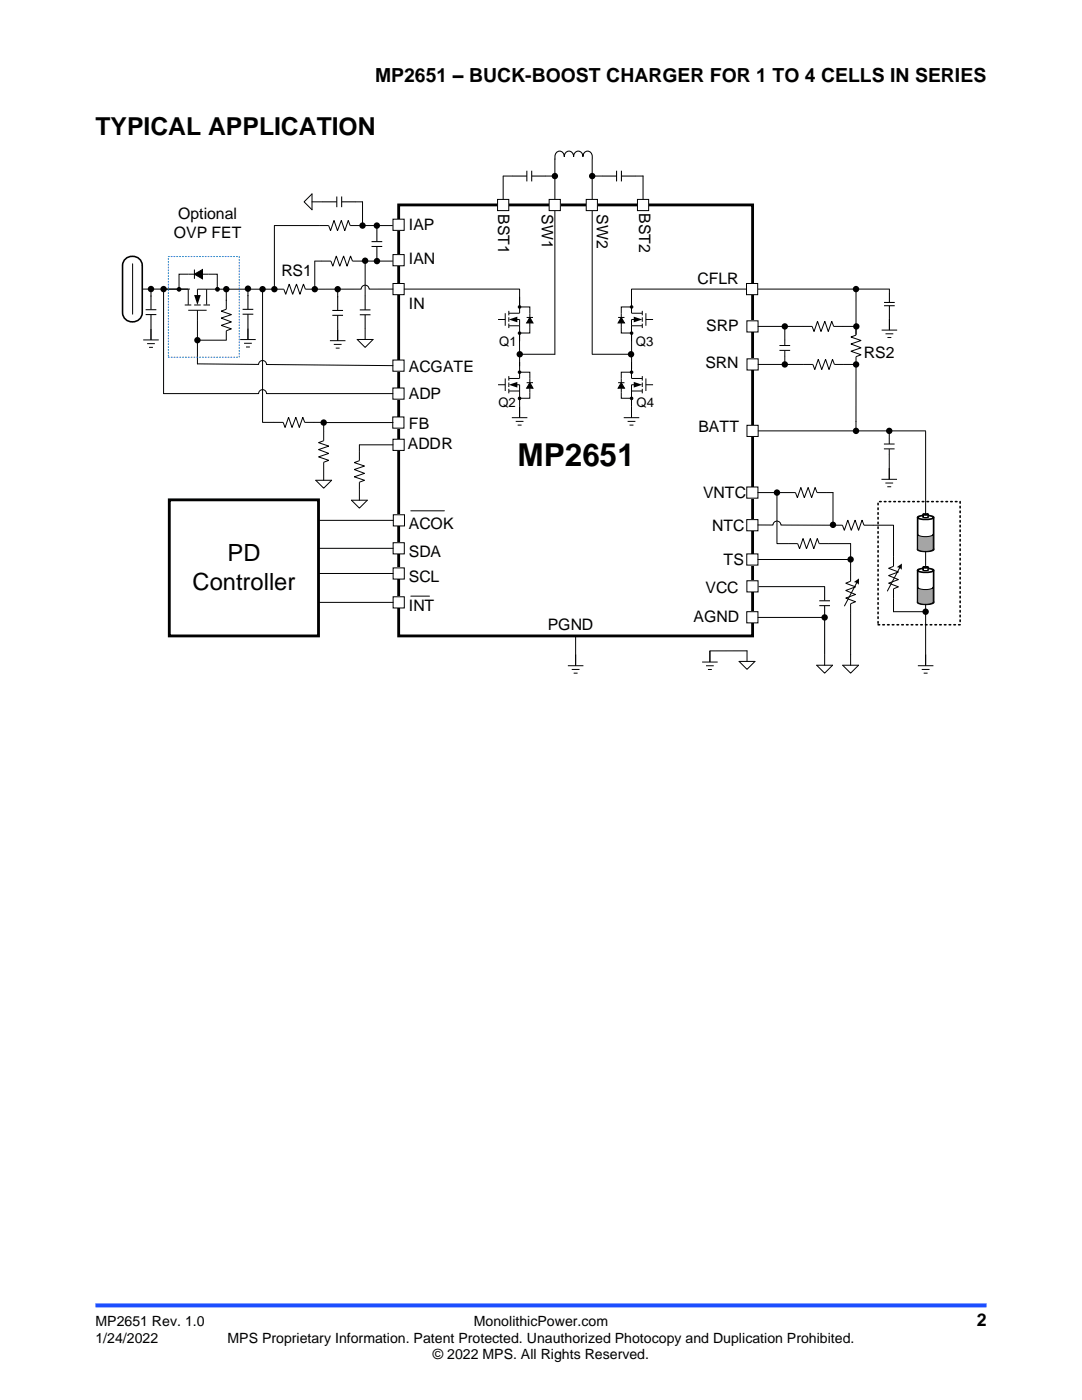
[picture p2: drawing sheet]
<svg xmlns="http://www.w3.org/2000/svg" width="216mm" height="279mm" viewBox="0 0 216 279" stroke-linecap="round" stroke-linejoin="round" font-family="sans-serif">
<path d="M19 260.5h177.8" fill="none" stroke="#1c4eff" stroke-width=".79" stroke-linecap="butt"/>
<path d="M79.5 41.2l.3-.3v86l-.3-.3h70.7l-.3 .3v-86l.3 .3zM79.3 40.6h71.2v86.6h-71.2z" fill="#000"/>
<g fill="none" stroke="#000" stroke-width=".2">
<path d="M110.7 31.7v39h-7M118.2 31.8v38.9M28.4 57.7h9.4M45.8 57.7h9M67.4 57.7v1.6M151.2 57.7h26.2M170.8 59.9v6.8M65.8 68h3.1M66.6 68.7h1.6M67 69.5h.8M67.4 65.8v2.2M118.2 70.7h7.7"/>
<path d="M170.8 73.1v13.3M170.8 86h13.9M114.9 126.9v3.7"/>
</g>
<g fill="#000">
<circle cx="67.4" cy="57.7" r=".64"/>
<circle cx="103.7" cy="70.7" r=".64"/>
<circle cx="125.9" cy="70.7" r=".64"/>
</g>
<path d="M67.4 59.1v2.8M66.3 62h2.1M66.3 62.9h2.1M67.4 62.9v2.9" fill="none" stroke="#000" stroke-width=".21"/>
<path d="M149.1 71.6h2.2v2.2h-2.2z" fill-rule="evenodd" fill="#fff"/>
<path d="M149.1 71.6h2.2v2.2h-2.2z" fill="none" stroke="#000" stroke-width=".2"/>
<path d="M78.5 102.7h2.2v2.3h-2.2z" fill-rule="evenodd" fill="#fff"/>
<path d="M78.5 102.7h2.2v2.3h-2.2z" fill="none" stroke="#000" stroke-width=".2"/>
<path d="M78.4 56.6h2.2v2.2h-2.2z" fill-rule="evenodd" fill="#fff"/>
<path d="M78.4 56.6h2.2v2.2h-2.2z" fill="none" stroke="#000" stroke-width=".2"/>
<path d="M78.4 50.8h2.2v2.2h-2.2z" fill-rule="evenodd" fill="#fff"/>
<path d="M78.4 50.8h2.2v2.2h-2.2z" fill="none" stroke="#000" stroke-width=".2"/>
<path d="M78.4 87.7h2.2v2.2h-2.2z" fill-rule="evenodd" fill="#fff"/>
<path d="M78.4 87.7h2.2v2.2h-2.2z" fill="none" stroke="#000" stroke-width=".2"/>
<path d="M78.4 43.7h2.2v2.3h-2.2z" fill-rule="evenodd" fill="#fff"/>
<path d="M78.4 43.7h2.2v2.3h-2.2z" fill="none" stroke="#000" stroke-width=".2"/>
<path d="M127.2 39.8h2.2v2.2h-2.2z" fill-rule="evenodd" fill="#fff"/>
<path d="M127.2 39.8h2.2v2.2h-2.2z" fill="none" stroke="#000" stroke-width=".2"/>
<path d="M149 56.6h2.2v2.2h-2.2z" fill-rule="evenodd" fill="#fff"/>
<path d="M149 56.6h2.2v2.2h-2.2z" fill="none" stroke="#000" stroke-width=".2"/>
<path d="M117 39.8h2.2v2.2h-2.2z" fill-rule="evenodd" fill="#fff"/>
<path d="M117 39.8h2.2v2.2h-2.2z" fill="none" stroke="#000" stroke-width=".2"/>
<path d="M109.6 39.8h2.2v2.2h-2.2z" fill-rule="evenodd" fill="#fff"/>
<path d="M109.6 39.8h2.2v2.2h-2.2z" fill="none" stroke="#000" stroke-width=".2"/>
<path d="M78.4 71.9h2.2v2.2h-2.2z" fill-rule="evenodd" fill="#fff"/>
<path d="M78.4 71.9h2.2v2.2h-2.2z" fill="none" stroke="#000" stroke-width=".2"/>
<path d="M99.3 39.8h2.2v2.2h-2.2z" fill-rule="evenodd" fill="#fff"/>
<path d="M99.3 39.8h2.2v2.2h-2.2z" fill="none" stroke="#000" stroke-width=".2"/>
<path d="M78.4 119.1h2.3v2.2h-2.3z" fill-rule="evenodd" fill="#fff"/>
<path d="M78.4 119.1h2.3v2.2h-2.3z" fill="none" stroke="#000" stroke-width=".2"/>
<path d="M78.4 113.3h2.3v2.3h-2.3z" fill-rule="evenodd" fill="#fff"/>
<path d="M78.4 113.3h2.3v2.3h-2.3z" fill="none" stroke="#000" stroke-width=".2"/>
<path d="M78.4 108.3h2.3v2.2h-2.3z" fill-rule="evenodd" fill="#fff"/>
<g fill="none" stroke="#000" stroke-width=".2">
<path d="M100.4 35.1v4.7M108.9 35.1h1.8M118.2 35.1h2M128.3 35.1v4.7M54.8 45v12.7h1.8l.4 1 .7-2 .7 2 .8-2 .7 2 .6-2 .4 1h1.9M71.8 45h3.3M75.2 45h3.1M75.2 52.1h3.1M39.4 64v8.6M168.2 65.1h2.7M168.4 72.7h2.4M170.8 65v1.9l-1 .4 2 .7-2 .6 2 .8-2 .7 2 .7-1 .4v1.9"/>
<path d="M71.7 88.8h6.7M184.7 86.1v16.5M78.4 108.3h2.3v2.2h-2.3z"/>
</g>
<g fill="#000">
<circle cx="110.7" cy="35.1" r=".64"/>
<circle cx="118.2" cy="35.1" r=".64"/>
<circle cx="54.8" cy="57.7" r=".64"/>
<circle cx="75.2" cy="45" r=".64"/>
<circle cx="75.2" cy="52.1" r=".64"/>
<circle cx="170.8" cy="72.7" r=".64"/>
<circle cx="170.9" cy="65.1" r=".64"/>
</g>
<path d="M74.1 48.2h2.2M74.1 49.2h2.2M75.2 45.4v2.8M75.2 49.2v2.9M163.5 119.9h2.1M164.5 117.1v2.8M163.5 120.9h2.1M164.5 120.9v9.8" fill="none" stroke="#000" stroke-width=".21"/>
<path d="M78.4 77.4h2.2v2.3h-2.2z" fill-rule="evenodd" fill="#fff"/>
<path d="M32.6 57.7v20.9M62.8 52.1v5.6M170.8 57.7v2.1M177.5 57.7v.8M78.4 77.4h2.2v2.3h-2.2zM175.9 65.9h3.1M176.7 66.6h1.5M177.1 67.4h.8M177.5 63.7v2.2" fill="none" stroke="#000" stroke-width=".2"/>
<g fill="#000">
<circle cx="32.6" cy="57.7" r=".64"/>
<circle cx="62.8" cy="57.7" r=".64"/>
<circle cx="170.8" cy="57.7" r=".64"/>
</g>
<path d="M177.5 58.5v1.8M176.4 60.4h2.1M176.4 61h2.1M177.5 61v2.7" fill="none" stroke="#000" stroke-width=".21"/>
<path d="M149 64h2.3v2.3h-2.3z" fill-rule="evenodd" fill="#fff"/>
<path d="M149 64h2.3v2.3h-2.3z" fill="none" stroke="#000" stroke-width=".2"/>
<path d="M149 115.9h2.3v2.2h-2.3z" fill-rule="evenodd" fill="#fff"/>
<path d="M149 115.9h2.3v2.2h-2.3zM151.4 117.1h13.1" fill="none" stroke="#000" stroke-width=".2"/>
<path d="M149 84.9h2.3v2.2h-2.3z" fill-rule="evenodd" fill="#fff"/>
<path d="M45.2 59.8v1.9l-1.1 .4 2.1 .7-2.1 .7 2.1 .7-2.1 .7 2.1 .7-1 .4v1.9h-5.8M149 84.9h2.3v2.2h-2.3zM151.3 86h19.5" fill="none" stroke="#000" stroke-width=".2"/>
<g fill="#000">
<circle cx="39.4" cy="67.9" r=".64"/>
<circle cx="170.8" cy="86" r=".64"/>
</g>
<path d="M78.4 83.2h2.2v2.2h-2.2z" fill-rule="evenodd" fill="#fff"/>
<path d="M62.7 84.3h1.9v3.7l-1 .3 2 .7-2 .7 2 .8-2 .7 2 .7-1 .4v1.4M64.6 84.3h13.8M78.4 83.2h2.2v2.2h-2.2z" fill="none" stroke="#000" stroke-width=".2"/>
<circle cx="64.6" cy="84.3" r=".64" fill="#000"/>
<path d="M33.8 100l.3-.2v27.1l-.3-.3h29.8l-.3 .3v-27.1l.3 .2zM33.5 99.5h30.3v27.7h-30.3z" fill="#000"/>
<path d="M183.1 103.2l.8-.3h1.1l.9 .1 .4 .3-.8 .3-1.3 .1-.9-.2z" fill-rule="evenodd" fill="#fff"/>
<path d="M183.1 103.2l.8-.3h1.1l.9 .1 .4 .3-.8 .3-1.3 .1-.9-.2z" fill="none" stroke="#000" stroke-width=".33"/>
<path d="M183.1 109.6l.8-.3h1.3l.9 .1 .2 .3-.7 .3h-1.2l-1.1-.2z" fill-rule="evenodd" fill="#fff"/>
<path d="M183.1 103.3v6.4M183.1 109.6l.8-.3h1.3l.9 .1 .2 .3-.7 .3h-1.2l-1.1-.2zM186.3 103.3v6.3" fill="none" stroke="#000" stroke-width=".33"/>
<path d="M184.2 103.1l1 .1-.7 .1z" fill-rule="evenodd" fill="#fff"/>
<path d="M184.2 103.1l1 .1-.7 .1z" fill="none" stroke="#000" stroke-width=".33"/>
<g fill="#fff">
<path d="M184.2 102.7h1v.5h-1z" fill-rule="evenodd"/>
<path d="M184.2 102.6l1 .1-.6 .1z" fill-rule="evenodd"/>
</g>
<path d="M184.2 102.7v.5M184.2 102.6l1 .1-.6 .1zM185.2 102.7v.4" fill="none" stroke="#000" stroke-width=".33"/>
<path d="M183.1 106.6a2.79 2.79 0 0 0 2.8 .3l.3-.3v3a2.78 2.78 0 0 1-2.7 .3l-.4-.3z" fill-rule="evenodd" fill="#a5a5a5"/>
<path d="M183.1 106.6a2.79 2.79 0 0 0 2.8 .3l.3-.3v3a2.78 2.78 0 0 1-2.7 .3l-.4-.3zM184.7 110v3.1" fill="none" stroke="#000" stroke-width=".2"/>
<path d="M183.1 113.8l.7-.3 1.2-.1 .9 .2 .4 .3-.8 .3h-1.3l-.9-.2z" fill-rule="evenodd" fill="#fff"/>
<path d="M183.1 113.8l.7-.3 1.2-.1 .9 .2 .4 .3-.8 .3h-1.3l-.9-.2z" fill="none" stroke="#000" stroke-width=".33"/>
<path d="M183.1 120.2l.8-.3 1.3-.1 .9 .2 .2 .3-.7 .2-1.2 .1-1.1-.2z" fill-rule="evenodd" fill="#fff"/>
<path d="M183.1 113.8v6.4M186.3 113.9v6.3M183.1 120.2l.8-.3 1.3-.1 .9 .2 .2 .3-.7 .2-1.2 .1-1.1-.2z" fill="none" stroke="#000" stroke-width=".33"/>
<path d="M184.2 113.7h1l-.7 .1z" fill-rule="evenodd" fill="#fff"/>
<path d="M184.2 113.7h1l-.7 .1z" fill="none" stroke="#000" stroke-width=".33"/>
<g fill="#fff">
<path d="M184.2 113.2h1v.5h-1z" fill-rule="evenodd"/>
<path d="M184.2 113.2h1l-.6 .1z" fill-rule="evenodd"/>
</g>
<path d="M184.2 113.2v.5M184.2 113.2h1l-.6 .1zM185.2 113.2v.5" fill="none" stroke="#000" stroke-width=".33"/>
<path d="M183.1 117.2a2.78 2.78 0 0 0 2.8 .3l.3-.3v2.9a2.78 2.78 0 0 1-2.7 .3l-.4-.2z" fill-rule="evenodd" fill="#a5a5a5"/>
<g fill="none" stroke="#000" stroke-width=".2">
<path d="M100.4 35.1h1.9M126.8 35.1h1.5M26.5 52.6v10.1M32.7 57.7h4.8M37.6 57.7v3.1M38.8 54.7l1.6-.9v1.9zM38.8 53.8v1.9M38.8 54.7h-3.1v3M40.4 54.7h3v3M41.2 57.7v3.1M45.8 57.7h-6.4v1.3M49.5 57.6v1.4"/>
<path d="M52.4 57.7v26.6h4.1l.4 1 .7-2 .7 2 .7-2 .7 2 .7-2 .4 1h1.9M54.8 45h10.8l.4 1 .6-2 .7 2 .8-2 .7 2 .7-2 .4 1h1.9M62.8 52.1h3.2l.4 1 .7-2 .7 2 .8-2 .7 2 .6-2 .4 1h4.9M71 40.3h1.3M72.3 40.3v4.7M72.9 52v7M78.4 57.7h-4.8a.79 .79 0 0 0-.7-.8 .79 .79 0 0 0-.8 .8h-9.3M80.6 57.7h23.1v3.6h2v2.1M103.7 59.2v3.3M126 59.2v3.3M149 57.7h-23v2.3M32.6 78.6h19a.79 .79 0 0 1 .8-.8 .79 .79 0 0 1 .8 .8h25.2"/>
<path d="M36.9 60.9h1.3M37.6 61.9h3.6M38.7 60.9h1.4M39.4 61.9v2.1M39.4 72.6l12.2 .1a.79 .79 0 0 1 .8-.8 .79 .79 0 0 1 .8 .8l25.2 .3M40.6 60.9h1.3M47.9 67.8h3.1M48.7 68.5h1.6M49.1 69.3h.8M49.5 65.5v2.3M99.4 63.8h1.4M99.4 76.8h1.4"/>
<path d="M100.8 62.5v2.5M100.8 75.5v2.5M101.5 62v.9M101.5 63.3v.9M101.5 64.6v.9M101.5 75.1v.9M101.5 76.3v.9M101.5 77.6v.9M101.6 62.5h2.1M101.6 75.5h2.1M101.6 65h2.1M101.6 78h2.1"/>
<path d="M103.1 63.8h.6v4.3M103.1 76.8h.6v6.6M103.7 66.7v6.3M103.7 72.3v3.2M103.7 74.3h2v2.1M105.1 63.4h1.3M105.1 76.4h1.3M105.7 63.3l.7 1.2h-1.3zM105.7 64.5v2h-2M105.7 76.4l.7 1.1h-1.3zM105.7 77.5v2h-2M123.3 63.4h1.3"/>
<path d="M123.3 76.4h1.3M124 63.3l.6 1.2h-1.3zM124 64.5v2h2M124 76.4l.6 1.1h-1.3zM124 77.5v2h2M126 61.3h-2v2.1M126 62.5h2.1M126 65h2.1M126 74.3h-2v2.1M126 75.5h2.1M126 78h2.1M126.6 63.8h-.6v11.7"/>
<path d="M126.6 76.8h-.6v6.6M128.2 62v.9M128.2 63.3v.9M128.2 64.6v.9M128.2 75.1v.9M128.2 76.3v.9M128.2 77.6v.9M128.9 62.5v2.5M128.9 63.8h1.4M128.9 75.5v2.5M128.9 76.8h1.4M151.3 65.1h10.8l.3 1.1 .7-2.1 .7 2.1 .8-2.1 .7 2.1 .7-2.1 .3 1h1.9"/>
<path d="M151.3 72.7h10.9l.4 1.1 .7-2.1 .7 2.1 .7-2.1 .7 2.1 .7-2.1 .4 1h1.9M155.5 69h2.2M155.5 69.9h2.2M156.6 65.1v3.9M156.6 70v2.7M102.1 83.4h3.1M102.9 84.1h1.6M103.3 84.8h.8M124.5 83.4h3.1M125.2 84.1h1.6M125.6 84.8h.8M175.9 95.7h3.1"/>
<path d="M176.4 88.6h2.1M176.4 89.6h2.1M176.7 96.4h1.5M177.1 97.1h.7M177.4 86v2.6M177.4 89.6v6.1M63.6 103.8h14.9M63.6 109.4h14.8M63.6 114.5h14.8M183.1 117.2a2.78 2.78 0 0 0 2.8 .3l.3-.3v2.9a2.78 2.78 0 0 1-2.7 .3l-.4-.2zM63.6 120.2h14.8M163 132.8h3.1l-1.6 1.5z"/>
<path d="M164.5 130.7v2.1M183.1 132.9h3.1M183.9 133.6h1.6M184.3 134.3h.8M184.7 120.6v12.3"/>
<circle cx="35.7" cy="57.7" r=".37"/>
<circle cx="43.4" cy="57.7" r=".37"/>
<circle cx="103.7" cy="79.5" r=".25"/>
<circle cx="103.7" cy="61.3" r=".25"/>
<circle cx="103.7" cy="74.3" r=".25"/>
<circle cx="103.7" cy="66.5" r=".25"/>
<circle cx="126" cy="66.5" r=".25"/>
<circle cx="126" cy="74.3" r=".25"/>
<circle cx="126" cy="61.3" r=".25"/>
<circle cx="126" cy="79.5" r=".25"/>
</g>
<path d="M175.2 100.1h16.4v24.6h-16.4z" fill="none" stroke="#000" stroke-width=".32" stroke-dasharray=".3 .6"/>
<path d="M24.5 53v9.4M26.4 51.2a1.85 1.85 0 0 0-1.9 1.7M26.5 51.2a1.85 1.85 0 0 1 1.9 1.7M28.4 53v9.4M24.5 62.5a1.85 1.85 0 0 0 1.9 1.7M28.4 62.5a1.85 1.85 0 0 1-1.9 1.7" fill="none" stroke="#000" stroke-width=".32"/>
<g fill="#000">
<path d="M38.7 58.9h1.4l-.7 2zM38.8 54.7l1.6-.9v1.9zM101.5 63.8l1.7-.6v1.1zM101.5 76.8l1.7-.6v1.2zM105.7 63.3l.7 1.2h-1.3zM105.7 76.4l.7 1.1h-1.3zM124 63.3l.6 1.2h-1.3zM124 76.4l.6 1.1h-1.3zM126.5 63.2l1.7 .6-1.7 .5zM126.5 76.2l1.7 .6-1.7 .6z"/>
<circle cx="35.7" cy="57.7" r=".37"/>
<circle cx="43.4" cy="57.7" r=".37"/>
<circle cx="49.5" cy="57.6" r=".64"/>
<circle cx="52.4" cy="57.7" r=".64"/>
<circle cx="72.3" cy="45" r=".64"/>
<circle cx="72.9" cy="52" r=".64"/>
<circle cx="103.7" cy="79.5" r=".25"/>
<circle cx="103.7" cy="61.3" r=".25"/>
<circle cx="103.7" cy="74.3" r=".25"/>
<circle cx="103.7" cy="66.5" r=".25"/>
<circle cx="126" cy="66.5" r=".25"/>
<circle cx="126" cy="74.3" r=".25"/>
<circle cx="126" cy="61.3" r=".25"/>
<circle cx="126" cy="79.5" r=".25"/>
<circle cx="156.6" cy="72.7" r=".64"/>
<circle cx="156.6" cy="65.1" r=".64"/>
<circle cx="177.4" cy="86" r=".64"/>
</g>
<g fill="none" stroke="#000" stroke-width=".21">
<path d="M67.2 39.2v2.1M68.2 39.2v2.1M102.3 35.1h2.8M105.1 34.1v2.1M106.1 34.1v2.1M106.1 35.1h2.8M120.2 35.1h2.8M123 34.1v2.1M124 34.1v2.1M124 35.1h2.8M49.5 58.9v2.8M64.4 40.3h2.8"/>
<path d="M68.2 40.3h2.8M72.9 59v2.8M48.4 61.7h2.1M48.4 62.7h2.1M49.5 62.7v2.8M71.8 61.8h2.1M71.8 62.8h2.1M72.9 62.9v2.7"/>
</g>
<path d="M149 97.2h2.2v2.2h-2.2z" fill-rule="evenodd" fill="#fff"/>
<path d="M149 97.2h2.2v2.2h-2.2zM178.3 111.1v1.9l-1 .4 2 .7-2 .8 2 .8-2 .7 2 .7-1 .4v4.6h6.4M179.6 113.2l-2.5 4.7" fill="none" stroke="#000" stroke-width=".2"/>
<g fill="#000">
<path d="M178.9 113.2l1.1-.7-.1 1.2-.4-.4z" fill-rule="evenodd"/>
<circle cx="184.7" cy="122.1" r=".64"/>
</g>
<path d="M149 103.7h2.2v2.2h-2.2z" fill-rule="evenodd" fill="#fff"/>
<path d="M151.2 98.3h7.5l.4 1 .7-2 .7 2 .8-2 .7 2 .6-2 .4 1h3.2v6.4M149 103.7h2.2v2.2h-2.2zM166.2 104.8h1.9l.4 1 .7-2 .7 2 .7-2 .7 2 .7-2 .4 1h5.9v6.3" fill="none" stroke="#000" stroke-width=".2"/>
<circle cx="166.2" cy="104.7" r=".64" fill="#000"/>
<path d="M149 110.5h2.2v2.3h-2.2z" fill-rule="evenodd" fill="#fff"/>
<path d="M149 110.5h2.2v2.3h-2.2zM151.2 111.7l18.5-.1v4.4l-.9 .4 1.9 .7-1.9 .7 1.9 .8-1.9 .8 1.9 .7-1 .4v12.3M171 116.2l-2.5 4.7M168.1 132.8h3.2l-1.6 1.5z" fill="none" stroke="#000" stroke-width=".2"/>
<path d="M170.4 116.2l1-.8v1.3l-.5-.4z" fill-rule="evenodd" fill="#000"/>
<path d="M149 122.1h2.2v2.2h-2.2z" fill-rule="evenodd" fill="#fff"/>
<g fill="none" stroke="#000" stroke-width=".2">
<path d="M30.1 57.7v1.4M45.2 57.7v2.3M60.7 40.3l1.6-1.6v3.2zM62.3 40.3h2.1M28.6 67.8h3.1M29.4 68.6h1.5M29.7 69.3h.8M30.1 65.6v2.2M71.3 67.7h3.1l-1.5 1.6zM72.9 65.6v2.1M63 95.8h3.2l-1.6 1.6zM64.6 93.7v2.1"/>
<path d="M70.1 99.8h3.2l-1.6 1.6zM71.7 88.8v3.1l-1 .4 2 .7-2 .7 2 .8-2 .7 2 .7-1 .3v3.6M155 98.3v10.2h4.2l.3 1 .7-2 .7 2 .8-2 .7 2 .7-2 .4 1h6.2v3.1M82 101.9h6.7M82 119h3.7M151.2 104.8h3a.79 .79 0 0 1 .8-.8 .79 .79 0 0 1 .8 .8h10.4M113.3 132.9h3.1M114.1 133.6h1.5M114.5 134.3h.7M114.9 130.6v2.3M140.1 132.1h3.1M140.9 132.9h1.5"/>
<path d="M141.3 133.6h.7M147.5 132h3.1l-1.5 1.6zM149 122.1h2.2v2.2h-2.2zM149.1 132v-2.1h-7.5v2.2M151.3 123.2h13.2"/>
</g>
<g fill="#000">
<circle cx="30.1" cy="57.7" r=".64"/>
<circle cx="45.2" cy="57.7" r=".64"/>
<circle cx="155" cy="98.3" r=".64"/>
<circle cx="169.7" cy="111.6" r=".64"/>
<circle cx="164.5" cy="123.2" r=".64"/>
</g>
<path d="M110.7 31.8a1.3 1.3 0 0 1 .9-1.6 1.04 1.04 0 0 1 1 1.1 .94 .94 0 0 1 .9-1.1 .94 .94 0 0 1 1 1.1 .94 .94 0 0 1 .9-1.1 .94 .94 0 0 1 .9 1.1 .94 .94 0 0 1 .9-1.1 .94 .94 0 0 1 1 1.1v.5M30.1 59v2.8M29.1 61.8h2.1M29.1 62.8h2.1M30.1 62.8v2.8" fill="none" stroke="#000" stroke-width=".21"/>
<path d="M33.6 51.2h14.1v20.1h-14.1z" fill="none" stroke="#0070c0" stroke-width=".2" stroke-dasharray=".2 .4"/>
<text font-size="6.3" x="103.2" y="93.1">MP2651</text>
<text font-size="4.9" x="19" y="26.9">TYPICAL APPLICATION</text>
<g font-size="4.7">
<text x="45.4" y="112">PD</text>
<text x="38.4" y="117.7">Controller</text>
</g>
<text font-size="3.9" x="74.8" y="16.3">MP2651 – BUCK-BOOST CHARGER FOR 1 TO 4 CELLS IN SERIES</text>
<text font-size="3.5" x="194.9" y="264.6">2</text>
<g font-size="3.2">
<text x="35.5" y="43.7">Optional</text>
<text x="99.4" y="42.8" transform="rotate(90 99.4 42.8)">BST1</text>
<text x="108.1" y="42.8" transform="rotate(90 108.1 42.8)">SW1</text>
<text x="119.1" y="42.8" transform="rotate(90 119.1 42.8)">SW2</text>
<text x="127.6" y="42.6" transform="rotate(90 127.6 42.6)">BST2</text>
<text x="81.6" y="52.7">IAN</text>
<text x="56.1" y="55.1">RS1</text>
<text x="139.2" y="56.7">CFLR</text>
<text x="140.9" y="66.1">SRP</text>
<text x="81.6" y="85.5">FB</text>
<text x="140.3" y="99.3">VNTC</text>
<text x="81.6" y="105.6">ACOK</text>
<text x="81.6" y="111.1">SDA</text>
<text x="144.4" y="112.7">TS</text>
<text x="81.6" y="116.2">SCL</text>
<text x="140.8" y="118.3">VCC</text>
<text x="81.6" y="122">INT</text>
<text x="109.3" y="125.8">PGND</text>
<text x="138.4" y="124.1">AGND</text>
</g>
<g font-size="3.1">
<text x="34.7" y="47.5">OVP FET</text>
<text x="81.6" y="46">IAP</text>
<text x="81.6" y="61.6">IN</text>
<text x="172.4" y="71.4">RS2</text>
<text x="81.6" y="74.3">ACGATE</text>
<text x="140.8" y="73.5">SRN</text>
<text x="81.6" y="79.6">ADP</text>
<text x="81.4" y="89.7">ADDR</text>
<text x="139.4" y="86.1">BATT</text>
<text x="142.1" y="106">NTC</text>
</g>
<g font-size="2.8">
<text x="19" y="264.6">MP2651 Rev. 1.0</text>
<text x="19" y="267.9">1/24/2022</text>
<text x="45.4" y="267.9">MPS Proprietary Information. Patent Protected. Unauthorized Photocopy and Duplication Prohibited.</text>
<text x="94.6" y="264.6">MonolithicPower.com</text>
<text x="86.4" y="271.2">© 2022 MPS. All Rights Reserved.</text>
</g>
<g font-size="2.6">
<text x="99.6" y="69">Q1</text>
<text x="126.9" y="69.1">Q3</text>
<text x="99.5" y="81.3">Q2</text>
<text x="127" y="81.3">Q4</text>
</g>
</svg>
